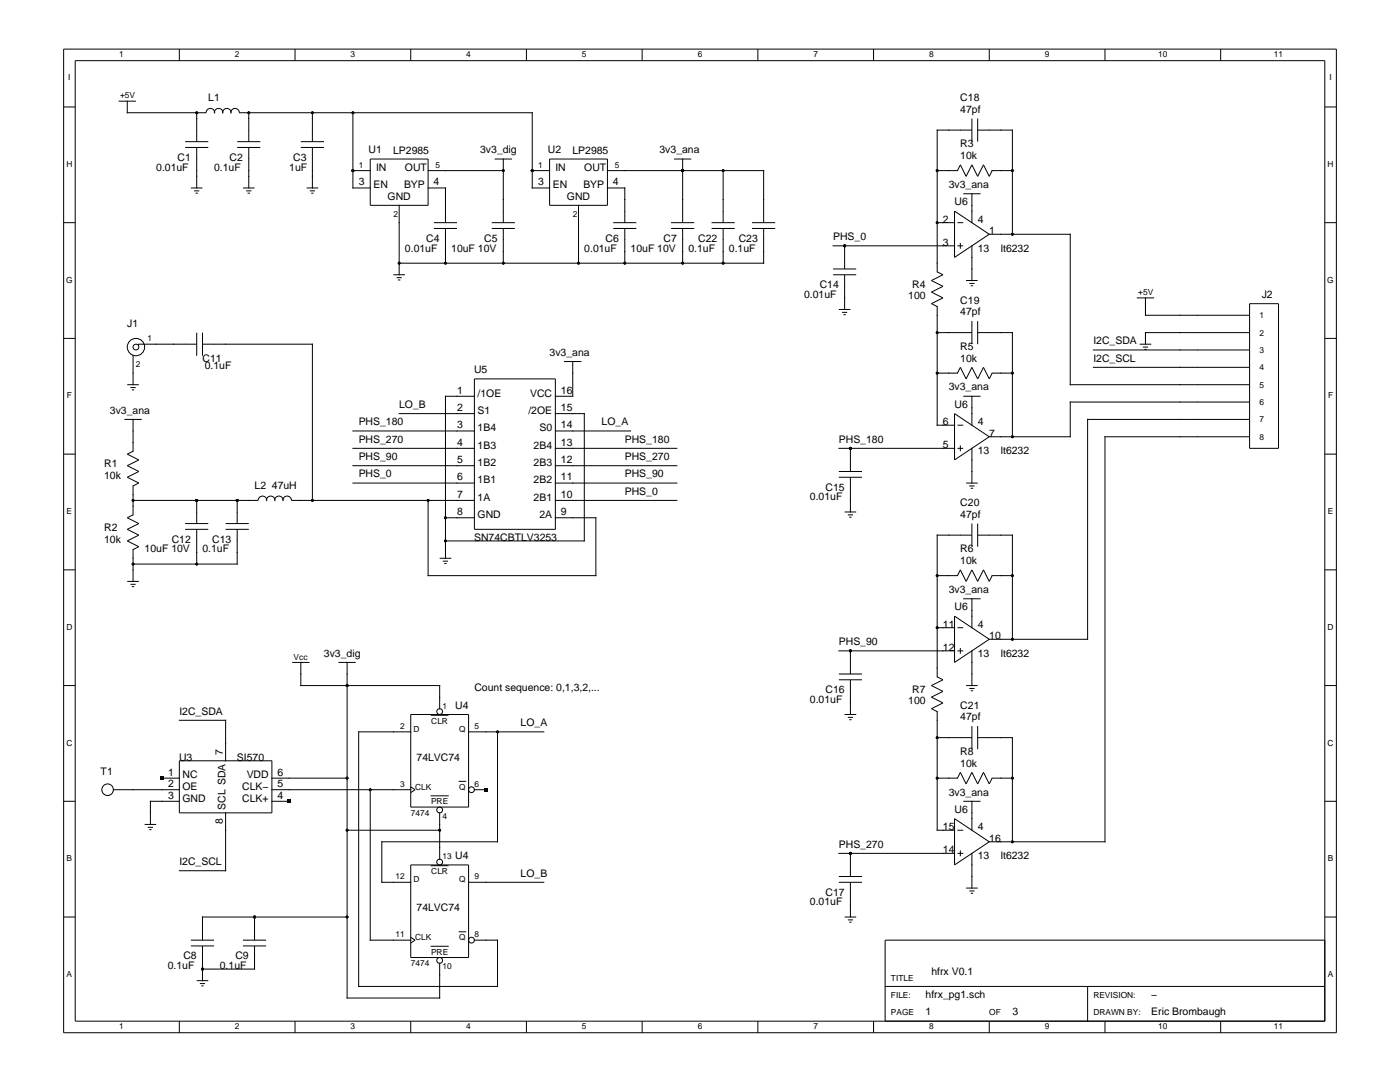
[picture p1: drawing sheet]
<svg xmlns="http://www.w3.org/2000/svg" width="279mm" height="216mm" viewBox="0 0 279 216" stroke-linecap="round" stroke-linejoin="round" font-family="sans-serif">
<g fill="none" stroke="#000" stroke-width=".2">
<path d="M12.7 9.8h254v196.3h-254zM15 12.1h249.4v191.7h-249.4zM35.8 9.8v2.3M58.9 9.8v2.3M82 9.8v2.3M105.1 9.8v2.3M128.2 9.8v2.3M151.2 9.8v2.3M174.3 9.8v2.3M197.4 9.8v2.3M220.5 9.8v2.3M243.6 9.8v2.3"/>
<path d="M12.7 21.3h2.3M23.7 20.2h3.4M25.4 20.2v2.3h15.7a.84 .84 0 0 1 .9-.9 .84 .84 0 0 1 .8 .9 .82 .82 0 0 1 .8-.9 .82 .82 0 0 1 .9 .9 .82 .82 0 0 1 .8-.9 .82 .82 0 0 1 .8 .9 .84 .84 0 0 1 .8-.9 .84 .84 0 0 1 .9 .9h58.4v15h3.5M36.9 29.4h4.7M36.9 28.3h4.7M38.1 37.5h2.3M38.7 38.1h1.1M39 38.5h.5M39.3 22.5v5.8M39.3 29.4v8.1M47.3 29.4h4.7M47.3 28.3h4.7"/>
<path d="M48.5 37.5h2.3M49.1 38.1h1.1M49.4 38.5h.5M49.6 22.5v5.8M49.6 29.4v8.1M60 29.4h4.7M60 28.3h4.7M61.2 37.5h2.3M61.8 38.1h1.1M62.1 38.5h.5M62.3 22.5v5.8M62.3 29.4v8.1"/>
<path d="M70.4 34h3.5M70.4 22.5v15h3.5M73.9 31.7h11.5v9.3h-11.5zM85.4 34h15M85.4 37.5h3.5v6.9M98.7 31.7h3.5M100.4 31.7v12.7M106.2 34h3.5M109.7 31.7h11.5v9.3h-11.5zM121.2 34h31.2v10.4M121.2 37.5h3.5v6.9M134.5 31.7h3.5"/>
<path d="M136.2 31.7v12.7M144.3 34v10.4M191.7 32.9l1.1 2.3 1.2-2.3 1.1 2.3 1.2-2.3 1.1 2.3 .6-1.2h4M191.7 32.9l-.6 1.1h-4.1M192.2 38.7h3.5M194 26h-7v28.2l1.2 .6-2.3 1.2 2.3 1.1-2.3 1.2 2.3 1.1-2.3 1.2M194 23.7v4.6M194 38.7v5.7M195.1 26h6.9v20.7M195.1 23.7v4.6M264.4 21.3h2.3M12.7 44.4h2.3"/>
<path d="M78.5 54.8h2.3M79.1 55.4h1.1M79.4 55.9h.5M79.7 41v13.8M86.6 44.4h4.6M86.6 45.6h4.6M88.9 45.6v6.9M98.1 44.4h4.7M98.1 45.6h4.7M100.4 45.6v6.9M115.5 41v11.5M122.4 44.4h4.6"/>
<path d="M122.4 45.6h4.6M124.7 45.6v6.9M133.9 44.4h4.6M133.9 45.6h4.6M136.2 45.6v6.9M142 44.4h4.6M142 45.6h4.6M144.3 45.6v6.9M150.1 44.4h4.6M150.1 45.6h4.6M152.4 45.6v6.9h-72.7M166.3 54.8h4.6"/>
<path d="M166.3 49.1h24.2M166.3 53.7h4.6M168.6 49.1v4.6M168.6 54.8v7M187 44.4h3.5M190.5 42.1l6.9 4.6-6.9 4.7zM191.1 44.4h1.1M191.1 49.1h1.1M191.7 48.5v1.1M192.8 56h2.3M193.4 56.6h1.1M193.7 57h.5"/>
<path d="M194 49.1v6.9M197.4 46.7h16.2v30.1h35.8M226.9 59.4h3.4M228.6 59.4v3.5h20.8M264.4 44.4h2.3M12.7 67.5h2.3M25.4 76.8h2.3M26 77.3h1.1M26.3 77.8h.5M26.6 70.9v5.9M39.3 66.4v4.6M39.3 68.7h-11.6l-.2 .2"/>
<path d="M40.4 68.7h21.9v31.2M40.4 66.4v4.6M94.7 79.1h-5.8v32.3M94.7 75.6h16.1v30h-16.1zM112.6 72.1h3.4M114.3 72.1v7h-3.5M167.4 61.8h2.3M168 62.3h1.1M168.3 62.8h.5M185.9 60.6l1.1 .6v23.6h3.5M187 66.4h7M191.7 73.3l1.1 2.3 1.2-2.3 1.1 2.3 1.2-2.3 1.1 2.3 .6-1.1h4"/>
<path d="M191.7 73.3l-.6 1.2h-4.1M192.2 79.1h3.5M194 64.1v4.6M194 79.1v5.7M195.1 66.4h6.9v20.8M195.1 64.1v4.6M218.2 73.3h31.2M218.2 69.8h31.2M227.4 68.7h2.4M228.1 69.3h1M228.4 69.7h.4M249.4 66.4h-20.8v2.3"/>
<path d="M249.4 60.6h5.8v28.9h-5.8zM264.4 67.5h2.3M12.7 90.6h2.3M24.8 83.7h3.5M26.6 99.9h24.9a.84 .84 0 0 1 .9-.9 .84 .84 0 0 1 .8 .9 .82 .82 0 0 1 .8-.9 .82 .82 0 0 1 .8 .9 .82 .82 0 0 1 .9-.9 .82 .82 0 0 1 .8 .9 .84 .84 0 0 1 .8-.9 .84 .84 0 0 1 .9 .9h36.5M26.6 83.7v6.3l-1.2 .6 2.3 1.2-2.3 1.1 2.3 1.2-2.3 1.1 2.3 1.2-1.1 .6v5.7l-1.2 .6 2.3 1.2-2.3 1.1 2.3 1.2-2.3 1.1 2.3 1.2-1.1 .6v6.3M39.3 99.9v4.6M47.3 99.9v4.6M70.4 89.5h24.3M70.4 86h24.3M70.4 92.9h24.3M70.4 96.4h24.3"/>
<path d="M79.7 82.5h15M85.4 99.9v15h33.5v-11.6h-8.1M110.8 89.5h24.3M110.8 82.5h5.8v25.4h-27.7M110.8 86h15M110.8 92.9h24.3M110.8 96.4h24.3M110.8 99.9h24.3M167.4 89.5h23.1M167.4 95.2h4.6M167.4 94.1h4.6M169.7 89.5v4.6"/>
<path d="M169.7 95.2v7M190.5 82.5l6.9 4.7-6.9 4.6zM191.1 89.5h1.1M191.1 84.8h1.1M191.7 88.9v1.1M192.8 96.4h2.3M193.4 97h1.1M193.7 97.4h.5M194 89.5v6.9M249.4 87.2h-28.9v80.8h-23.1M249.4 83.7h-32.3v43.9h-19.7M249.4 80.2h-35.8v7h-16.2"/>
<path d="M264.4 90.6h2.3M12.7 113.7h2.3M25.4 116h2.3M26 116.6h1.1M26.3 117.1h.5M36.9 105.6h4.7M36.9 104.5h4.7M39.3 105.6v7M45 105.6h4.6M45 104.5h4.6M47.3 105.6v7h-20.7M87.7 111.4h2.4"/>
<path d="M88.4 112h1M88.7 112.4h.4M88.9 103.3h5.8M168.6 102.2h2.3M169.2 102.7h1M169.5 103.2h.4M191.7 113.7l1.1 2.3 1.2-2.3 1.1 2.3 1.2-2.3 1.1 2.3 .6-1.1h4M191.7 113.7l-.6 1.2h-4.1M192.2 119.5h3.5M194 104.5v4.6M194 119.5v5.8M194 106.8h-7v28.3l1.2 .5-2.3 1.2 2.3 1.2-2.3 1.1 2.3 1.2-2.3 1.1 1.1 .6"/>
<path d="M195.1 104.5v4.6M195.1 106.8h6.9v20.8M264.4 113.7h2.3M12.7 136.8h2.3M58.3 132.2h3.5M60 132.2v4.6h27.7v4.6M67.5 132.2h3.5M69.3 132.2v66.9h18.4v-6.9M167.4 135.6h4.6M167.4 134.5h4.6M167.4 129.9h23.1M169.7 129.9v4.6"/>
<path d="M169.7 135.6v7M187 125.3h3.5M190.5 122.9l6.9 4.7-6.9 4.6zM191.1 125.3h1.1M191.1 129.9h1.1M191.7 129.3v1.1M192.8 136.8h2.3M193.4 137.4h1.1M193.7 137.8h.5M194 129.9v6.9M264.4 136.8h2.3M12.7 159.9h2.3"/>
<path d="M22.6 157.6h13.2M32.3 155.3h3.5M35.8 151.8h18.5v10.4h-18.5zM35.8 159.9h-5.8v4.6M35.8 143.7h9.2v8.1M54.3 159.9h3.4M54.3 157.6h27.7M54.3 155.3h15M73.9 157.6v30h8.1M82 142.6h11.5v18.4h-11.5zM82 146h-10.4v50.8h27.7v-9.2h-4.6M82 157l.8 .6-.8 .6"/>
<path d="M86 158.8h3.5M86.1 142.7h3.3M91.6 155.9h1.3M93.5 146h15M94.7 157.6h2.3M99.3 146v22h-23.1v8.1h5.8M168.6 142.6h2.3M169.2 143.1h1M169.5 143.6h.4M187 142v23.7h3.5M187 147.2h7M191.7 154.1l1.1 2.3 1.2-2.3 1.1 2.3 1.2-2.3 1.1 2.3 .6-1.1h4"/>
<path d="M191.7 154.1l-.6 1.2h-4.1M192.2 159.9h3.5M194 144.9v4.6M194 159.9v5.8M195.1 144.9v4.6M195.1 147.2h6.9v20.8M264.4 159.9h2.3M28.9 164.5h2.3M29.5 165.1h1M29.8 165.5h.4M45 162.2v11.5h-9.2M69.3 165.7h18.4"/>
<path d="M82 172.6h11.5v18.5h-11.5zM86.1 172.7h3.3M87.7 162.2v9.2M93.5 176.1h15M167.4 176.1h4.6M167.4 174.9h4.6M167.4 170.3h23.1M169.7 170.3v4.6M169.7 176.1v6.9M190.5 163.4l6.9 4.6-6.9 4.6zM191.1 165.7h1.1M191.1 170.3h1.1"/>
<path d="M191.7 169.7v1.2M192.8 177.2h2.3M193.4 177.8h1.1M193.7 178.2h.5M194 170.3v6.9M12.7 183h2.3M38.1 187.6h4.6M38.1 188.8h4.6M39.3 195.7h2.3M39.9 196.3h1M40.2 196.7h.4M40.4 188.8v6.9"/>
<path d="M48.5 187.6h4.6M48.5 188.8h4.6M50.8 183v4.6M50.8 188.8v4.6h-10.4M69.3 183h-28.9v4.6M82 187l.8 .6-.8 .6M86 188.8h3.5M91.6 185.9h1.3M168.6 183h2.3M169.2 183.6h1M169.5 184h.4M176.6 196.8h87.8"/>
<path d="M217.1 196.8v7M264.4 183h2.3M264.4 187.6h-87.8v16.2M35.8 203.8v2.3M58.9 203.8v2.3M82 203.8v2.3M105.1 203.8v2.3M128.2 203.8v2.3M151.2 203.8v2.3M174.3 203.8v2.3M197.4 203.8v2.3M220.5 203.8v2.3"/>
<path d="M243.6 203.8v2.3"/>
<circle cx="27.1" cy="69.3" r="1.73"/>
<circle cx="27.1" cy="69.3" r=".58"/>
<circle cx="21.5" cy="157.6" r="1.15"/>
<circle cx="87.7" cy="142" r=".58"/>
<circle cx="94.1" cy="157.6" r=".58"/>
<circle cx="87.7" cy="172" r=".58"/>
<circle cx="87.7" cy="161.6" r=".58"/>
<circle cx="87.7" cy="191.6" r=".58"/>
<circle cx="94.1" cy="187.6" r=".58"/>
</g>
<g fill="#000">
<path d="M32 154.9h.7v.7h-.7zM57.4 159.5h.7v.7h-.7zM96.6 157.2h.7v.7h-.7z"/>
<circle cx="39.3" cy="22.5" r=".29"/>
<circle cx="49.6" cy="22.5" r=".29"/>
<circle cx="62.3" cy="22.5" r=".29"/>
<circle cx="70.4" cy="34" r=".29"/>
<circle cx="70.4" cy="22.5" r=".29"/>
<circle cx="100.4" cy="34" r=".29"/>
<circle cx="106.2" cy="34" r=".29"/>
<circle cx="136.2" cy="34" r=".29"/>
<circle cx="144.3" cy="34" r=".29"/>
<circle cx="187" cy="34" r=".29"/>
<circle cx="202" cy="34" r=".29"/>
<circle cx="79.7" cy="52.5" r=".29"/>
<circle cx="88.9" cy="52.5" r=".29"/>
<circle cx="100.4" cy="52.5" r=".29"/>
<circle cx="115.5" cy="52.5" r=".29"/>
<circle cx="124.7" cy="52.5" r=".29"/>
<circle cx="136.2" cy="52.5" r=".29"/>
<circle cx="144.3" cy="52.5" r=".29"/>
<circle cx="168.6" cy="49.1" r=".29"/>
<circle cx="187" cy="44.4" r=".29"/>
<circle cx="202" cy="46.7" r=".29"/>
<circle cx="187" cy="66.4" r=".29"/>
<circle cx="187" cy="74.5" r=".29"/>
<circle cx="202" cy="74.5" r=".29"/>
<circle cx="26.6" cy="99.9" r=".29"/>
<circle cx="39.3" cy="99.9" r=".29"/>
<circle cx="47.3" cy="99.9" r=".29"/>
<circle cx="62.3" cy="99.9" r=".29"/>
<circle cx="85.4" cy="99.9" r=".29"/>
<circle cx="169.7" cy="89.5" r=".29"/>
<circle cx="202" cy="87.2" r=".29"/>
<circle cx="26.6" cy="112.6" r=".29"/>
<circle cx="39.3" cy="112.6" r=".29"/>
<circle cx="88.9" cy="103.3" r=".29"/>
<circle cx="88.9" cy="107.9" r=".29"/>
<circle cx="187" cy="114.9" r=".29"/>
<circle cx="202" cy="114.9" r=".29"/>
<circle cx="69.3" cy="136.8" r=".29"/>
<circle cx="169.7" cy="129.9" r=".29"/>
<circle cx="187" cy="125.3" r=".29"/>
<circle cx="202" cy="127.6" r=".29"/>
<circle cx="69.3" cy="155.3" r=".29"/>
<circle cx="73.9" cy="157.6" r=".29"/>
<circle cx="99.3" cy="146" r=".29"/>
<circle cx="187" cy="147.2" r=".29"/>
<circle cx="187" cy="155.3" r=".29"/>
<circle cx="202" cy="155.3" r=".29"/>
<circle cx="69.3" cy="165.7" r=".29"/>
<circle cx="87.7" cy="165.7" r=".29"/>
<circle cx="169.7" cy="170.3" r=".29"/>
<circle cx="202" cy="168" r=".29"/>
<circle cx="40.4" cy="193.4" r=".29"/>
<circle cx="50.8" cy="183" r=".29"/>
<circle cx="69.3" cy="183" r=".29"/>
</g>
<g font-size="2.1">
<text x="41.6" y="20.2">L1</text>
<text x="191.7" y="20.2">C18</text>
<text x="191.7" y="22.5">47pf</text>
<text x="191.7" y="29.4">R3</text>
<text x="31.2" y="34">0.01uF</text>
<text x="35.4" y="32.1">C1</text>
<text x="42.7" y="34">0.1uF</text>
<text x="45.8" y="32.1">C2</text>
<text x="57.7" y="34">1uF</text>
<text x="58.5" y="32.1">C3</text>
<text x="73.5" y="30.6">U1</text>
<text x="75" y="34">IN</text>
<text x="78.5" y="30.6">LP2985</text>
<text x="80.8" y="34">OUT</text>
<text x="95.8" y="30.6">3v3_dig</text>
<text x="109.3" y="30.6">U2</text>
<text x="110.8" y="34">IN</text>
<text x="114.2" y="30.6">LP2985</text>
<text x="116.6" y="34">OUT</text>
<text x="131.6" y="30.6">3v3_ana</text>
<text x="191.7" y="31.7">10k</text>
<text x="71.6" y="37">3</text>
<text x="74.5" y="37.6">EN</text>
<text x="77.4" y="39.8">GND</text>
<text x="80.6" y="37.6">BYP</text>
<text x="86.5" y="37">4</text>
<text x="107.4" y="37">3</text>
<text x="110.3" y="37.6">EN</text>
<text x="113.1" y="39.8">GND</text>
<text x="116.4" y="37.6">BYP</text>
<text x="122.3" y="37">4</text>
<text x="189.3" y="37.5">3v3_ana</text>
<text x="190.5" y="41">U6</text>
<text x="166.3" y="47.9">PHS_0</text>
<text x="188.2" y="44.4">2</text>
<text x="195.1" y="44.4">4</text>
<text x="197.4" y="46.7">1</text>
<text x="80.8" y="50.2">0.01uF</text>
<text x="85.1" y="48.3">C4</text>
<text x="90.1" y="50.2">10uF 10V</text>
<text x="96.6" y="48.3">C5</text>
<text x="116.6" y="50.2">0.01uF</text>
<text x="120.9" y="48.3">C6</text>
<text x="125.8" y="50.2">10uF 10V</text>
<text x="132.4" y="48.3">C7</text>
<text x="137.4" y="50.2">0.1uF</text>
<text x="139.3" y="48.3">C22</text>
<text x="145.5" y="50.2">0.1uF</text>
<text x="147.4" y="48.3">C23</text>
<text x="188.2" y="49.1">3</text>
<text x="195.1" y="50.2">13</text>
<text x="199.7" y="50.2">lt6232</text>
<text x="160.5" y="59.4">0.01uF</text>
<text x="163.6" y="57.5">C14</text>
<text x="181.3" y="59.7">100</text>
<text x="182.1" y="57.5">R4</text>
<text x="251.8" y="59.4">J2</text>
<text x="25.4" y="65.2">J1</text>
<text x="191.7" y="60.6">C19</text>
<text x="191.7" y="62.9">47pf</text>
<text x="109.7" y="71">3v3_ana</text>
<text x="191.7" y="69.8">R5</text>
<text x="218.2" y="68.7">I2C_SDA</text>
<text x="40.4" y="72.1">C11</text>
<text x="40.9" y="73.6">0.1uF</text>
<text x="94.6" y="74.5">U5</text>
<text x="189.3" y="77.9">3v3_ana</text>
<text x="191.7" y="72.1">10k</text>
<text x="218.2" y="72.1">I2C_SCL</text>
<text x="21.9" y="82.5">3v3_ana</text>
<text x="79.7" y="81.4">LO_B</text>
<text x="91.3" y="78.6">1</text>
<text x="91.3" y="82">2</text>
<text x="95.3" y="79.1">/1OE</text>
<text x="95.3" y="82.6">S1</text>
<text x="105.5" y="82.6">/2OE</text>
<text x="105.8" y="79.1">VCC</text>
<text x="111.9" y="78.6">16</text>
<text x="111.9" y="82">15</text>
<text x="190.5" y="81.4">U6</text>
<text x="71.6" y="84.8">PHS_180</text>
<text x="71.6" y="88.3">PHS_270</text>
<text x="91.3" y="85.5">3</text>
<text x="91.3" y="88.9">4</text>
<text x="95.3" y="86.1">1B4</text>
<text x="95.3" y="89.5">1B3</text>
<text x="106.5" y="89.5">2B4</text>
<text x="107.7" y="86.1">S0</text>
<text x="111.9" y="85.5">14</text>
<text x="111.9" y="88.9">13</text>
<text x="120.1" y="84.8">LO_A</text>
<text x="124.7" y="88.3">PHS_180</text>
<text x="167.4" y="88.3">PHS_180</text>
<text x="188.2" y="89.5">5</text>
<text x="188.2" y="84.8">6</text>
<text x="195.1" y="84.8">4</text>
<text x="197.4" y="87.2">7</text>
<text x="20.8" y="93.3">R1</text>
<text x="20.8" y="95.6">10k</text>
<text x="71.6" y="95.2">PHS_0</text>
<text x="71.6" y="91.8">PHS_90</text>
<text x="91.3" y="92.4">5</text>
<text x="91.3" y="95.9">6</text>
<text x="95.3" y="93">1B2</text>
<text x="106.5" y="93">2B3</text>
<text x="111.9" y="92.4">12</text>
<text x="111.9" y="95.9">11</text>
<text x="124.7" y="95.2">PHS_90</text>
<text x="124.7" y="91.8">PHS_270</text>
<text x="195.1" y="90.6">13</text>
<text x="199.7" y="90.6">lt6232</text>
<text x="50.8" y="97.5">L2 47uH</text>
<text x="91.3" y="99.3">7</text>
<text x="95.3" y="96.4">1B1</text>
<text x="95.3" y="99.9">1A</text>
<text x="106.5" y="96.4">2B2</text>
<text x="106.5" y="99.9">2B1</text>
<text x="111.9" y="99.3">10</text>
<text x="124.7" y="98.7">PHS_0</text>
<text x="161.6" y="99.9">0.01uF</text>
<text x="164.7" y="97.9">C15</text>
<text x="191.7" y="101">C20</text>
<text x="20.8" y="106">R2</text>
<text x="91.3" y="102.8">8</text>
<text x="94.6" y="107.9">SN74CBTLV3253</text>
<text x="95.3" y="103.4">GND</text>
<text x="107.7" y="103.4">2A</text>
<text x="111.9" y="102.8">9</text>
<text x="191.7" y="103.3">47pf</text>
<text x="20.8" y="108.3">10k</text>
<text x="28.9" y="110.2">10uF 10V</text>
<text x="34.3" y="108.3">C12</text>
<text x="40.4" y="110.2">0.1uF</text>
<text x="42.4" y="108.3">C13</text>
<text x="191.7" y="110.2">R6</text>
<text x="191.7" y="112.6">10k</text>
<text x="189.3" y="118.3">3v3_ana</text>
<text x="188.2" y="125.3">11</text>
<text x="190.5" y="121.8">U6</text>
<text x="195.1" y="125.3">4</text>
<text x="64.7" y="131">3v3_dig</text>
<text x="167.4" y="128.7">PHS_90</text>
<text x="188.2" y="129.9">12</text>
<text x="195.1" y="131">13</text>
<text x="197.4" y="127.6">10</text>
<text x="199.7" y="131">lt6232</text>
<text x="94.7" y="138">Count sequence: 0,1,3,2,...</text>
<text x="35.8" y="142.6">I2C_SDA</text>
<text x="90.9" y="141.4">U4</text>
<text x="161.6" y="140.3">0.01uF</text>
<text x="164.7" y="138.3">C16</text>
<text x="181.3" y="140.6">100</text>
<text x="182.1" y="138.3">R7</text>
<text x="191.7" y="141.4">C21</text>
<text x="191.7" y="143.7">47pf</text>
<text x="103.9" y="144.9">LO_A</text>
<text x="20.1" y="154.7">T1</text>
<text x="33.5" y="154.8">1</text>
<text x="35.7" y="151.8">U3</text>
<text x="36.4" y="155.3">NC</text>
<text x="44.4" y="150.7" transform="rotate(-90 44.4 150.7)">7</text>
<text x="47.3" y="151.8">SI570</text>
<text x="49.2" y="155.3">VDD</text>
<text x="55.4" y="154.8">6</text>
<text x="83.1" y="151.8">74LVC74</text>
<text x="191.7" y="150.7">R8</text>
<text x="191.7" y="153">10k</text>
<text x="33.5" y="157.1">2</text>
<text x="33.5" y="159.4">3</text>
<text x="36.4" y="157.6">OE</text>
<text x="36.4" y="159.9">GND</text>
<text x="45" y="161.6" transform="rotate(-90 45 161.6)">SCL SDA</text>
<text x="48.4" y="159.9">CLK+</text>
<text x="48.4" y="157.6">CLK−</text>
<text x="55.4" y="159.4">4</text>
<text x="55.4" y="157.1">5</text>
<text x="189.3" y="158.7">3v3_ana</text>
<text x="44.4" y="164.5" transform="rotate(-90 44.4 164.5)">8</text>
<text x="188.2" y="165.7">15</text>
<text x="190.5" y="162.2">U6</text>
<text x="195.1" y="165.7">4</text>
<text x="197.4" y="168">16</text>
<text x="35.8" y="172.6">I2C_SCL</text>
<text x="90.9" y="171.4">U4</text>
<text x="167.4" y="169.1">PHS_270</text>
<text x="188.2" y="170.3">14</text>
<text x="195.1" y="171.4">13</text>
<text x="199.7" y="171.4">lt6232</text>
<text x="103.9" y="174.9">LO_B</text>
<text x="164.7" y="178.7">C17</text>
<text x="83.1" y="181.8">74LVC74</text>
<text x="161.6" y="180.7">0.01uF</text>
<text x="36.6" y="191.4">C8</text>
<text x="47" y="191.4">C9</text>
<text x="33.5" y="193.4">0.1uF</text>
<text x="43.9" y="193.4">0.1uF</text>
<text x="185.9" y="194.5">hfrx V0.1</text>
<text x="184.7" y="199.1">hfrx_pg1.sch</text>
<text x="184.7" y="202.6">1</text>
<text x="202" y="202.6">3</text>
<text x="229.8" y="202.6">Eric Brombaugh</text>
<text x="229.8" y="199.1">−</text>
</g>
<g font-size="1.7">
<text x="23.8" y="11.4">1</text>
<text x="46.9" y="11.4">2</text>
<text x="70" y="11.4">3</text>
<text x="93.1" y="11.4">4</text>
<text x="116.1" y="11.4">5</text>
<text x="139.2" y="11.4">6</text>
<text x="162.3" y="11.4">7</text>
<text x="185.4" y="11.4">8</text>
<text x="208.5" y="11.4">9</text>
<text x="231.1" y="11.4">10</text>
<text x="254.2" y="11.4">11</text>
<text x="13.6" y="16">I</text>
<text x="265.3" y="16">I</text>
<text x="24" y="19.6">+5V</text>
<text x="13.3" y="33.3">H</text>
<text x="71.6" y="33.5">1</text>
<text x="86.9" y="33.5">5</text>
<text x="107.4" y="33.5">1</text>
<text x="122.7" y="33.5">5</text>
<text x="264.9" y="33.3">H</text>
<text x="78.5" y="43.3">2</text>
<text x="114.3" y="43.3">2</text>
<text x="13.2" y="56.4">G</text>
<text x="227.2" y="58.9">+5V</text>
<text x="264.9" y="56.4">G</text>
<text x="251.3" y="63.5">1</text>
<text x="29.4" y="68.1">1</text>
<text x="251.3" y="66.9">2</text>
<text x="251.3" y="70.4">3</text>
<text x="27.1" y="73.3">2</text>
<text x="251.3" y="73.9">4</text>
<text x="251.3" y="77.3">5</text>
<text x="13.3" y="79.5">F</text>
<text x="251.3" y="80.8">6</text>
<text x="265" y="79.5">F</text>
<text x="251.3" y="87.7">8</text>
<text x="251.3" y="84.3">7</text>
<text x="13.3" y="102.6">E</text>
<text x="265" y="102.6">E</text>
<text x="13.3" y="125.7">D</text>
<text x="264.9" y="125.7">D</text>
<text x="58.6" y="131.6">Vcc</text>
<text x="88.3" y="141.4">1</text>
<text x="13.3" y="148.8">C</text>
<text x="79.9" y="145.5">2</text>
<text x="82.6" y="146">D</text>
<text x="86.1" y="144.4">CLR</text>
<text x="91.6" y="146">Q</text>
<text x="94.7" y="145.5">5</text>
<text x="264.9" y="148.8">C</text>
<text x="79.9" y="157">3</text>
<text x="82.8" y="157.6">CLK</text>
<text x="86" y="160.5">PRE</text>
<text x="91.6" y="157.6">Q</text>
<text x="94.7" y="157">6</text>
<text x="82" y="162.8">7474</text>
<text x="88.3" y="163.4">4</text>
<text x="13.3" y="171.9">B</text>
<text x="88.3" y="171.4">13</text>
<text x="265" y="171.9">B</text>
<text x="79" y="175.5">12</text>
<text x="82.5" y="176.1">D</text>
<text x="86.1" y="174.4">CLR</text>
<text x="91.6" y="176.1">Q</text>
<text x="94.7" y="175.5">9</text>
<text x="79" y="187">11</text>
<text x="82.8" y="187.6">CLK</text>
<text x="86" y="190.5">PRE</text>
<text x="91.6" y="187.6">Q</text>
<text x="94.7" y="187">8</text>
<text x="13.3" y="195">A</text>
<text x="82" y="192.8">7474</text>
<text x="88.3" y="193.4">10</text>
<text x="177.8" y="195.7">TITLE</text>
<text x="265" y="195">A</text>
<text x="177.8" y="202.6">PAGE</text>
<text x="177.8" y="199.1">FILE:</text>
<text x="197.4" y="202.6">OF</text>
<text x="218.2" y="202.6">DRAWN BY:</text>
<text x="218.2" y="199.1">REVISION:</text>
<text x="23.8" y="205.3">1</text>
<text x="46.9" y="205.3">2</text>
<text x="70" y="205.3">3</text>
<text x="93.1" y="205.3">4</text>
<text x="116.1" y="205.3">5</text>
<text x="139.2" y="205.3">6</text>
<text x="162.3" y="205.3">7</text>
<text x="185.4" y="205.3">8</text>
<text x="208.5" y="205.3">9</text>
<text x="231.1" y="205.3">10</text>
<text x="254.2" y="205.3">11</text>
</g>
</svg>
